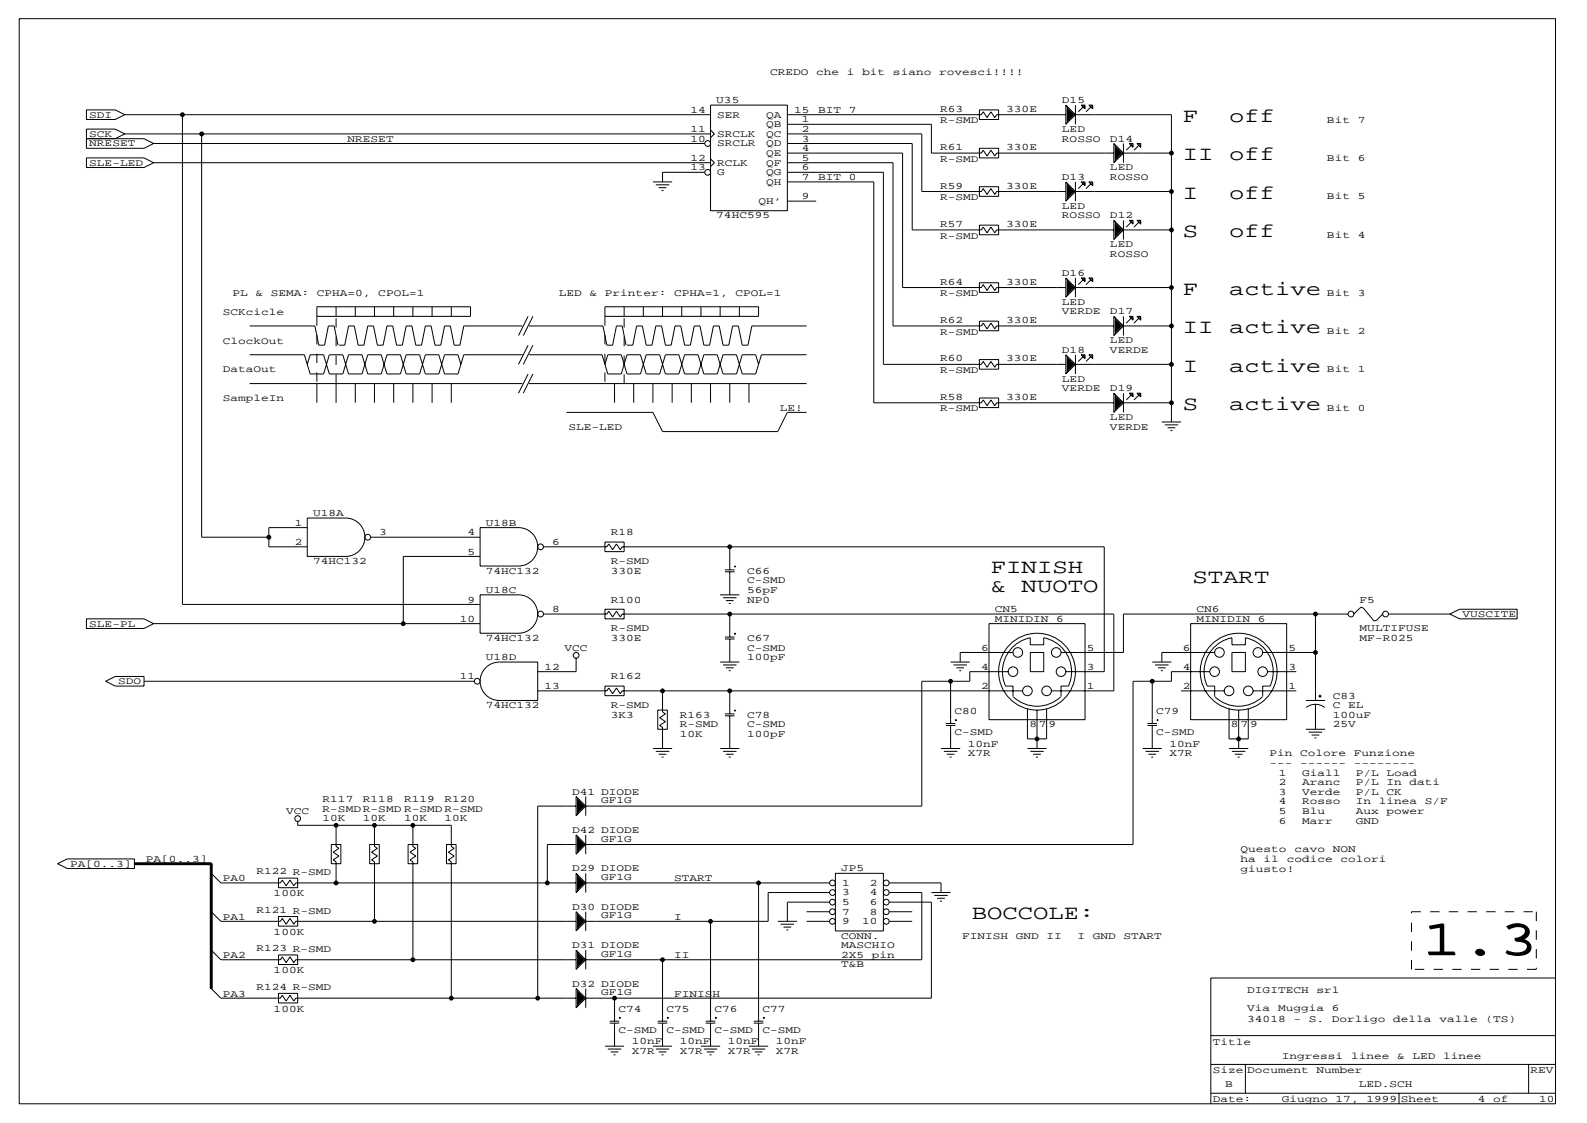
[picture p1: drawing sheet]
<svg xmlns="http://www.w3.org/2000/svg" width="420mm" height="297mm" viewBox="0 0 420 297" stroke-linecap="round" stroke-linejoin="round" font-family="sans-serif">
<g fill="none" stroke="#000" stroke-width=".26">
<path d="M5.1 4.9h406.4v287.1h-406.4zM22.9 29.1h7.6l2.5 1.2-2.5 1.3h-7.6zM22.9 36.7h15.2l2.5 1.3M33 35.4l-2.5-1.3h-7.6v5.1h15.2l2.5-1.2M33 30.3h155M33 35.4l-2.5 1.3M33 35.4h155M40.6 38h145.8M48.3 30.3v129.6h78.7M53.3 35.4v106.7h17.8M188 27.8h20.3v27.9h-20.3zM188 34.4l1 1-1 1"/>
<path d="M208.3 32.9h38.1v7.6h13.2l.5-.8 1 1.6 1-1.6 1 1.6 .6-.8h30.9M208.3 30.3h51.3l.5-.7 1 1.5 1-1.5 1 1.5 .6-.8h18.2M208.3 38h33v22.8h18.3l.5-.7 1 1.5 1-1.5 1 1.5 .6-.8h30.9M208.3 35.4h35.5v15.3h15.8l.5-.8 1 1.5 1-1.5 1 1.5 .6-.7h18.2M259.1 29.1h5.1v2.5h-5.1zM259.1 39.2h5.1v2.6h-5.1zM281.9 27.8l2.6 2.5-2.6 2.6zM282.2 28.3h.1M282.2 32.4h.1M282.2 29.1h.8M282.2 31.6h.8M282.2 30.3h2"/>
<path d="M282.2 28.6h.2M282.2 28.8h.5M282.2 29.3h1M282.2 29.6h1.3M282.2 29.8h1.5M282.2 30.1h1.8M282.2 30.6h1.8M282.2 30.8h1.5M282.2 31.1h1.3M282.2 31.4h1M282.2 31.9h.5M282.2 32.1h.2"/>
<path d="M284.5 30.3h25.4v81.3M284.5 27.8v5.1M286 27.8h1v1zM286.5 28.3l-1.3 1.3M286.5 28.1h.3M286.8 28.3h.1M288 27.8h1.1v1zM288.5 28.3l-1.2 1.3M288.5 28.1h.3M288.8 28.3h.1M294.6 38l2.6 2.5-2.6 2.5zM294.9 38.5h.1"/>
<path d="M294.9 39.2h.8M294.9 38.7h.2M294.9 39h.5M294.9 39.5h1M294.9 39.7h1.3M294.9 40h1.5M297.2 38v5M298.7 38h1v1zM299.2 38.5l-1.3 1.2M299.2 38.2h.3M299.5 38.5h.1M300.7 38h1.1v1z"/>
<path d="M301.2 38.5l-1.2 1.2M301.2 38.2h.3M301.5 38.5h.1M22.9 41.8h15.2l2.5 1.2-2.5 1.3h-15.2zM40.6 43h147.4M172.7 48.1h5.1M173.5 48.9h3.5M174.2 49.6h2.1M175 50.4h.5M186.4 45.6h-11.1v2.5M188 42l1 1-1 1.1M208.3 40.5h30.5v35.6h20.8l.5-.8 1 1.5 1-1.5 1 1.5 .6-.7h18.2"/>
<path d="M208.3 48.1h22.8v58.4h28.5l.5-.7 1 1.5 1-1.5 1 1.5 .6-.8h30.9M208.3 45.6h25.4v50.8h25.9l.5-.8 1 1.5 1-1.5 1 1.5 .6-.7h18.2M208.3 43h27.9v43.2h23.4l.5-.7 1 1.5 1-1.5 1 1.5 .6-.8h30.9M208.3 53.2h7.6M259.1 49.4h5.1v2.5h-5.1zM259.1 59.5h5.1v2.6h-5.1zM281.9 48.1l2.6 2.6-2.6 2.5zM282.2 48.6h.1M282.2 52.7h.1M282.2 48.9h.2M282.2 49.6h1M282.2 50.4h1.8"/>
<path d="M282.2 49.4h.8M282.2 51.9h.8M282.2 50.7h2M282.2 49.1h.5M282.2 49.9h1.3M282.2 50.2h1.5M282.2 50.9h1.8M282.2 51.2h1.5M282.2 51.4h1.3M282.2 51.7h1M282.2 52.2h.5M282.2 52.4h.2"/>
<path d="M284.5 48.1v5.1M284.5 50.7h25.4M286 48.1h1v1zM286.5 48.6l-1.3 1.3M286.5 48.4h.3M286.8 48.6h.1M288 48.1h1.1v1zM288.5 48.6l-1.2 1.3M288.5 48.4h.3M288.8 48.6h.1M294.6 58.3l2.6 2.5-2.6 2.6zM294.9 42.5h.1"/>
<path d="M294.9 58.8h.1M294.9 41.8h.8M294.9 40.5h2M294.9 40.2h1.8M294.9 40.8h1.8M294.9 41h1.5M294.9 41.3h1.3M294.9 41.5h1M294.9 42h.5M294.9 42.3h.2M294.9 59.5h.8M294.9 59h.2"/>
<path d="M294.9 59.3h.5M294.9 59.8h1M297.2 40.5h12.7M297.2 58.3v5.1M298.7 58.3h1v1zM299.2 58.8l-1.3 1.3M299.2 58.5h.3M299.5 58.8h.1M300.7 58.3h1.1v1zM301.2 58.8l-1.2 1.3M301.2 58.5h.3M301.5 58.8h.1"/>
<path d="M259.1 74.8h5.1v2.5h-5.1zM281.9 73.5l2.6 2.6-2.6 2.5zM282.2 74h.1M282.2 78.1h.1M282.2 74.8h.8M282.2 77.3h.8M282.2 76.1h2M282.2 74.3h.2M282.2 74.5h.5M282.2 75h1M282.2 75.3h1.3M282.2 75.6h1.5"/>
<path d="M282.2 75.8h1.8M282.2 76.3h1.8M282.2 76.6h1.5M282.2 76.8h1.3M282.2 77.1h1M282.2 77.6h.5M282.2 77.8h.2M284.5 73.5v5.1M284.5 76.1h25.4M286 73.5h1v1zM286.5 74l-1.3 1.3M286.5 73.8h.3"/>
<path d="M286.8 74h.1M288 73.5h1.1v1zM288.5 74l-1.2 1.3M288.5 73.8h.3M288.8 74h.1M294.9 62.9h.1M294.9 62.1h.8M294.9 60.8h2M294.9 60.1h1.3M294.9 60.3h1.5M294.9 60.6h1.8M294.9 61.1h1.8"/>
<path d="M294.9 61.3h1.5M294.9 61.6h1.3M294.9 61.8h1M294.9 62.3h.5M294.9 62.6h.2M297.2 60.8h12.7M66 86.2h17.3l1 5.1h1.6l1-5.1h1.5l1 5.1M66 93.8h14.5l1.5 5.1h3.6l1.5-5.1h3.6l1.5 5.1h3.6l1.5-5.1h3.5l1.6 5.1h3.5l1.5-5.1h3.6l1.5 5.1h3.6l1.5-5.1h3.6l.7 2.6M83.8 81.1h40.7v2.6h-40.7zM88.9 81.1v2.6M94 81.1v2.6M99.1 81.1v2.6"/>
<path d="M104.1 81.1v2.6M109.2 81.1v2.6M114.3 81.1v2.6M119.4 81.1v2.6M138.2 86.2h-15.5l-1 5.1h-1.6l-1-5.1h-1.5l-1 5.1h-1.5l-1.1-5.1h-1.5l-1 5.1h-1.5l-1-5.1h-1.6l-1 5.1h-1.5l-1-5.1h-1.5l-1.1 5.1h-1.5l-1-5.1h-1.5l-1 5.1h-1.6l-1-5.1h-1.5l-1 5.1h-1.5M138.4 93.8h-15.7l-1.5 5.1h-3.6l-1.5-5.1h-3.6l-1.5 5.1h-3.6l-1.5-5.1h-3.5l-1.6 5.1h-3.5l-1.5-5.1h-3.6l-1.5 5.1h-3.6l-1.5-5.1h-3.6l-.7 2.6M139.7 83.7l-2.5 5.1M139.7 91.3l-2.5 5.1M139.7 98.9l-2.5 5.1M140 86.2h19.5l1 5.1h1.6l1-5.1h1.5l1 5.1M140 93.8h19.3l1.5 5.1h3.5l1.6-5.1h3.5l1.5 5.1h3.6l1.5-5.1h3.6l1.5 5.1h3.6l1.5-5.1h3.5l1.6 5.1h3.5l1.5-5.1h3.6l.8 2.6M141 83.7l-2.6 5.1"/>
<path d="M141 98.9l-2.6 5.1M141 91.3l-2.6 5.1M160 81.1h40.7v2.6h-40.7zM165.1 81.1v2.6M170.2 81.1v2.6M175.3 81.1v2.6M180.3 81.1v2.6M185.4 81.1v2.6M190.5 81.1v2.6M195.6 81.1v2.6M213.4 86.2h-14.5l-1 5.1h-1.6l-1-5.1h-1.5l-1 5.1h-1.5l-1.1-5.1h-1.5l-1 5.1h-1.5l-1-5.1h-1.6l-1 5.1h-1.5l-1-5.1h-1.5l-1.1 5.1h-1.5l-1-5.1h-1.5l-1 5.1h-1.6l-1-5.1h-1.5l-1 5.1h-1.5M213.4 93.8h-12l-1.5 5.1h-3.6l-1.5-5.1h-3.5l-1.6 5.1h-3.5l-1.5-5.1h-3.6l-1.5 5.1h-3.6l-1.5-5.1h-3.6l-1.5 5.1h-3.5l-1.6-5.1h-3.5l-.8 2.6"/>
<path d="M259.1 84.9h5.1v2.6h-5.1zM259.1 95.1h5.1v2.5h-5.1zM281.9 93.8l2.6 2.6-2.6 2.5zM282.2 94.3h.1M282.2 98.4h.1M282.2 95.1h.8M282.2 97.6h.8M282.2 96.4h2M282.2 94.6h.2M282.2 94.9h.5M282.2 95.4h1M282.2 95.6h1.3"/>
<path d="M282.2 95.9h1.5M282.2 96.1h1.8M282.2 96.6h1.8M282.2 96.9h1.5M282.2 97.1h1.3M282.2 97.4h1M282.2 97.9h.5M282.2 98.2h.2M284.5 93.8v5.1M284.5 96.4h25.4M286 93.8h1v1.1zM286.5 94.3l-1.3 1.3"/>
<path d="M286.5 94.1h.3M286.8 94.3h.1M288 93.8h1.1v1.1zM288.5 94.3l-1.2 1.3M288.5 94.1h.3M288.8 94.3h.1M294.6 83.7l2.6 2.5-2.6 2.6zM294.9 84.2h.1M294.9 88.3h.1M294.9 84.9h.8M294.9 87.5h.8M294.9 86.2h2"/>
<path d="M294.9 84.4h.2M294.9 84.7h.5M294.9 85.2h1M294.9 85.5h1.3M294.9 85.7h1.5M294.9 86h1.8M294.9 86.5h1.8M294.9 86.7h1.5M294.9 87h1.3M294.9 87.2h1M294.9 87.7h.5M294.9 88h.2"/>
<path d="M297.2 83.7v5.1M297.2 86.2h12.7M298.7 83.7h1v1zM299.2 84.2l-1.3 1.3M299.2 83.9h.3M299.5 84.2h.1M300.7 83.7h1.1v1zM301.2 84.2l-1.2 1.3M301.2 83.9h.3M301.5 84.2h.1M66 101.5h72.2M83.8 101.5v5"/>
<path d="M88.9 101.5v5M94 101.5v5M99.1 101.5v5M104.1 101.5v5M109.2 101.5v5M114.3 101.5v5M119.4 101.5v5M140 101.5h73.4M149.9 109.1h22.8l2.6 5.1h30.4l2.6-5.1h5.1M162.6 101.5v5M167.6 101.5v5M172.7 101.5v5"/>
<path d="M177.8 101.5v5M182.9 101.5v5M188 101.5v5M193 101.5v5M198.1 101.5v5M259.1 105.3h5.1v2.5h-5.1zM294.6 104l2.6 2.5-2.6 2.6zM294.9 104.5h.1M294.9 108.6h.1M294.9 105.3h.8M294.9 107.8h.8M294.9 106.5h2"/>
<path d="M294.9 104.8h.2M294.9 105h.5M294.9 105.5h1M294.9 105.8h1.3M294.9 106h1.5M294.9 106.3h1.8M294.9 106.8h1.8M294.9 107h1.5M294.9 107.3h1.3M294.9 107.6h1M294.9 108.1h.5M294.9 108.3h.2"/>
<path d="M297.2 104v5.1M297.2 106.5h12.7M298.7 104h1v1zM299.2 104.5l-1.3 1.3M299.2 104.3h.3M299.5 104.5h.1M300.7 104h1.1v1zM301.2 104.5l-1.2 1.3M301.2 104.3h.3M301.5 104.5h.1M307.3 111.6h5.1M308.1 112.4h3.6"/>
<path d="M308.9 113.1h2M309.6 113.9h.5M81.3 137h10.1a5.1 5.1 0 0 1 5.1 5.1 5.1 5.1 0 0 1-5.1 5.1h-10.1zM81.3 139.6h-10.2v5h10.2M127 139.6h10.2a5.1 5.1 0 0 1 5 5 5.1 5.1 0 0 1-5 5.1h-10.2zM98 142.1h29M127 157.3h10.2a5.1 5.1 0 0 1 5 5.1 5.1 5.1 0 0 1-5 5.1h-10.2zM127 147.2h-20.3v17.8M143.8 144.6h16.7l.5-.7 1.1 1.5 1-1.5 1 1.5 .5-.8h127.5v33.1h-10.2M160 143.4h5.1v2.5h-5.1zM190.5 157.3h5.1M191.3 158.1h3.5"/>
<path d="M191.8 151.2h2.5M191.8 150.7h2.5M192 158.9h2.1M192.8 159.6h.5M193 144.6v6.1M193 151.2v6.1M194.3 149.7h.3v.3h-.3zM22.9 163.7h15.2l2.5 1.3-2.5 1.2h-15.2zM40.6 165h86.4M128.8 176.3a5.1 5.1 0 0 1 3.3-1.2h10.1v10.2h-10.1a5.1 5.1 0 0 1-4.8-3.4 5.1 5.1 0 0 1 1.5-5.6zM143.8 162.4h16.7l.5-.7 1.1 1.5 1-1.5 1 1.5 .5-.8h130v20.3h-16.5M152.4 174.1v3.6h-10.2"/>
<path d="M160 161.1h5.1v2.6h-5.1zM190.5 175.1h5.1M191.3 175.9h3.5M191.8 169h2.5M191.8 168.5h2.5M192 176.6h2.1M192.8 177.4h.5M193 162.4v6.1M193 169v6.1M194.3 167.5h.3v.3h-.3zM251.5 175.1h5M252.2 175.9h3.6"/>
<path d="M253 176.6h2M253.7 177.4h.6M261.6 165h25.4v25.4h-25.4zM266.7 177.7h-10.2v2.5h-12.7v33h-88.9M268 172.6h-14v2.5M272.5 168.8v1.7h3.6v-1.7M272.5 172.6h3.6v5.1h-3.6zM272.6 168.7a9.1 9.1 0 0 0-6.6 12.7M276.1 168.7a9.1 9.1 0 0 1 6.6 12.7M304.8 175.1h5.1M305.6 175.9h3.5M306.3 176.6h2.1"/>
<path d="M307.1 177.4h.5M315 165h25.4v25.4h-25.4zM320 177.7h-10.1v2.5h-10.2v43.2h-144.8M321.3 172.6h-14v2.5M325.9 168.8v1.7h3.5v-1.7M325.9 172.6h3.5v5.1h-3.5zM325.9 168.7a9.1 9.1 0 0 0-6.6 12.7M329.4 168.7a9.1 9.1 0 0 1 6.6 12.7M334 172.6h14M335.3 177.7h7.6M348 162.4v22.9M356.6 162.4h-59.4v10.2h-16.5"/>
<path d="M360.6 160.9l-.2-.2h-.4l-1.9 1.7M360.7 160.9l2.8 3.3 .8-.2 1.5-1.6M367.3 162.4h16.2M383.5 162.4l2.6-1.3h15.2v2.6h-15.2zM27.9 180.2l2.6-1.3h7.6v2.6h-7.6zM38.1 180.2h87.4M142.2 182.7h18.3l.5-.7 1.1 1.5 1-1.5 1 1.5 .5-.8h105.9M160 181.5h5.1v2.5h-5.1zM172.7 198h5.1M173.5 198.7h3.5M174 187.8h2.5v5.1h-2.5zM174.2 199.5h2.1"/>
<path d="M175.3 182.7v5.6l.7 .5-1.5 1.1 1.5 1-1.5 1 .8 .5v5.6M190.5 198h5.1M191.3 198.7h3.5M191.8 189.3h2.5M191.8 188.8h2.5M192 199.5h2.1M193 182.7v6.1M193 189.3v8.7M194.3 187.8h.3v.3h-.3zM248.9 198h5.1M249.7 198.7h3.5M250.2 191.9h2.5"/>
<path d="M250.2 191.4h2.5M250.4 199.5h2.1M251.5 180.2v11.2M251.5 191.9v6.1M252.7 190.4h.3v.2h-.3zM265.9 181.5h2.1v2.8M268.1 184.3a9.1 9.1 0 0 0 12.5 0M271.8 187.6v7.8h5.1v-7.8M271.8 198h5.1M272.5 198.7h3.6M273.3 199.5h2M274.3 187.8v10.2"/>
<path d="M282.7 181.5h-2v2.8M302.3 198h5M303 198.7h3.6M303.5 191.9h2.6M303.5 191.4h2.6M303.8 199.5h2M304.8 180.2v11.2M304.8 191.9v6.1M306.1 190.4h.2v.2h-.2zM312.4 182.7h11.4M319.3 181.5h2v2.8M321.4 184.3a9.1 9.1 0 0 0 12.5 0"/>
<path d="M325.1 187.6v7.8h5.1v-7.8M325.1 198h5.1M325.9 198.7h3.5M326.6 199.5h2.1M327.7 187.8v10.2M331.5 182.7h11.4M336 181.5h-2v2.8M345.4 185.3h5.1M345.4 192.9h5.1M345.5 187.1a4.1 4.1 0 0 1 4.9 0M346.2 193.7h3.6M347 194.4h2"/>
<path d="M347.7 195.2h.5M348 186.3v6.6M348.7 184.1h.9M349.2 183.7v.9M78.7 217.3v1h40.7v5.6l.7 .5-1.5 1 1.5 1-1.5 1 .8 .6v36M88.9 218.3v5.6l.8 .5-1.6 1 1.6 1-1.6 1 .8 .6v5.5M99.1 218.3v5.6l.7 .5-1.5 1 1.5 1-1.5 1 .8 .6v15.7M109.2 218.3v5.6l.8 .5-1.5 1 1.5 1-1.5 1 .7 .6v25.9M152.4 213.2h-10.2v50.8M152.4 210.7l2.5 2.5-2.5 2.6zM152.7 211.2h.1M152.7 215.3h.1"/>
<path d="M152.7 213.2h2M152.7 211.4h.2M152.7 211.7h.5M152.7 211.9h.7M152.7 212.2h1M152.7 212.5h1.2M152.7 212.7h1.5M152.7 213h1.7M152.7 213.5h1.7M152.7 213.7h1.5M152.7 214h1.2M152.7 214.2h1"/>
<path d="M152.7 214.5h.7M152.7 214.7h.5M152.7 215h.2M154.9 210.7v5.1M175 200.3h.5M192.8 200.3h.5M251.2 200.3h.5M274.1 200.3h.5M304.5 200.3h.6M327.4 200.3h.5M15.2 228.5l2.6-1.3h17.8v2.5h-17.8zM35.6 228.5h20.5v33h-.5v-33"/>
<path d="M35.6 228.2h20.3v33.3l2.5 2.5h15.8l.5-.7 1 1.5 1-1.5 1 1.5 .5-.8h74.2M35.6 228.7h20.3M55.9 231l2.5 2.5h15.8l.5-.7 1 1.5 1-1.5 1 1.5 .5-.8h74.2M73.7 232.3h5v2.5h-5zM87.6 223.4h2.6v5.1h-2.6zM97.8 223.4h2.5v5.1h-2.5zM107.9 223.4h2.6v5.1h-2.6zM118.1 223.4h2.5v5.1h-2.5zM152.4 220.8l2.5 2.6-2.5 2.5zM152.4 231l2.5 2.5-2.5 2.6zM152.4 223.4h-7.6v10.1M152.7 231.5h.1"/>
<path d="M152.7 235.6h.1M152.7 221.3h.1M152.7 225.4h.1M152.7 233.5h2M152.7 231.8h.2M152.7 232h.5M152.7 232.3h.7M152.7 232.5h1M152.7 232.8h1.2M152.7 233h1.5M152.7 233.3h1.7M152.7 233.8h1.7"/>
<path d="M152.7 234h1.5M152.7 234.3h1.2M152.7 234.6h1M152.7 234.8h.7M152.7 235.1h.5M152.7 235.3h.2M152.7 223.4h2M152.7 221.6h.2M152.7 221.9h.5M152.7 222.1h.7M152.7 222.4h1M152.7 222.6h1.2"/>
<path d="M152.7 222.9h1.5M152.7 223.1h1.7M152.7 223.6h1.7M152.7 223.9h1.5M152.7 224.1h1.2M152.7 224.4h1M152.7 224.6h.7M152.7 224.9h.5M152.7 225.2h.2M154.9 220.8v5.1M154.9 231v5.1M154.9 233.5h64.6"/>
<path d="M200.7 233.5v36.6M219.5 238.6h-11.2v5.1M219.5 236.1h-16.3v7.6h-48.3M221 231h12.7v15.2h-12.7zM235.2 236.1h8.6v17.8h-88.9M235.2 233.5h13.7v2.6M235.2 238.6h11.2v25.4h-91.5M246.4 236.1h5.1M247.1 236.8h3.6M247.9 237.6h2M248.7 238.4h.5M55.9 241.2l2.5 2.5h15.8l.5-.8 1 1.6 1-1.6 1 1.6 .5-.8h74.2"/>
<path d="M55.9 251.3l2.5 2.6h15.8l.5-.8 1 1.5 1-1.5 1 1.5 .5-.7h74.2M73.7 242.4h5v2.6h-5zM73.7 252.6h5v2.5h-5zM152.4 241.2l2.5 2.5-2.5 2.5zM152.4 251.3l2.5 2.6-2.5 2.5zM152.7 241.7h.1M152.7 245.7h.1M152.7 251.8h.1M152.7 255.9h.1M152.7 243.7h2M152.7 244.5h1.2M152.7 245.2h.5"/>
<path d="M152.7 241.9h.2M152.7 242.2h.5M152.7 242.4h.7M152.7 242.7h1M152.7 242.9h1.2M152.7 243.2h1.5M152.7 243.4h1.7M152.7 244h1.7M152.7 244.2h1.5M152.7 244.7h1M152.7 245h.7M152.7 245.5h.2"/>
<path d="M152.7 253.9h2M152.7 252.1h.2M152.7 252.3h.5M152.7 252.6h.7M152.7 252.8h1M152.7 253.1h1.2M152.7 253.4h1.5M152.7 253.6h1.7M152.7 254.1h1.7M152.7 254.4h1.5M152.7 254.6h1.2M152.7 254.9h1"/>
<path d="M152.7 255.1h.7M152.7 255.4h.5M152.7 255.6h.2M154.9 241.2v5M154.9 251.3v5.1M175.3 253.9v16.2M188 243.7v26.4M205.7 243.7h5.1M206.5 244.5h3.6M207.3 245.2h2M208 246h.5M213.4 243.7h6.1"/>
<path d="M213.4 241.2h6.1M235.2 243.7h6.1M235.2 241.2h6.1M411.5 258.7h-91.2v33.3M73.7 262.7h5v2.6h-5zM152.4 261.5l2.5 2.5-2.5 2.6zM152.7 262h.1M152.7 266.1h.1M152.7 262.7h.7M152.7 265.3h.7M152.7 264h2M152.7 262.2h.2"/>
<path d="M152.7 262.5h.5M152.7 263h1M152.7 263.3h1.2M152.7 263.5h1.5M152.7 263.8h1.7M152.7 264.3h1.7M152.7 264.5h1.5M152.7 264.8h1.2M152.7 265h1M152.7 265.5h.5M152.7 265.8h.2M154.9 261.5v5.1"/>
<path d="M160 276.7h5.1M160.8 277.5h3.5M161.3 270.6h2.5M161.3 270.1h2.5M161.5 278.2h2.1M162.3 279h.5M162.6 264v6.1M162.6 270.6v6.1M163.8 269.1h.3v.3h-.3zM172.7 276.7h5.1M173.5 277.5h3.5M174 270.6h2.5"/>
<path d="M174 270.1h2.5M174.2 278.2h2.1M175 279h.5M175.3 270.6v6.1M176.5 269.1h.3v.3h-.3zM185.4 276.7h5.1M186.2 277.5h3.5M186.7 270.6h2.5M186.7 270.1h2.5M186.9 278.2h2.1M187.7 279h.5M188 270.6v6.1"/>
<path d="M189.2 269.1h.3v.3h-.3zM198.1 276.7h5.1M198.9 277.5h3.5M199.4 270.6h2.5M199.4 270.1h2.5M199.6 278.2h2.1M200.4 279h.5M200.7 270.6v6.1M201.9 269.1h.3v.3h-.3zM320.3 273.9h91.2M320.3 289.2h91.2M320.3 281.5h91.2"/>
<path d="M329.4 281.5v7.7M370.1 289.2v2.8M404.4 281.5v7.7"/>
<circle cx="48.3" cy="30.3" r=".51"/>
<circle cx="48.3" cy="30.3" r=".25"/>
<circle cx="53.3" cy="35.4" r=".51"/>
<circle cx="53.3" cy="35.4" r=".25"/>
<circle cx="187.2" cy="38" r=".76"/>
<circle cx="187.2" cy="45.6" r=".76"/>
<circle cx="309.9" cy="50.7" r=".51"/>
<circle cx="309.9" cy="40.5" r=".51"/>
<circle cx="309.9" cy="50.7" r=".25"/>
<circle cx="309.9" cy="40.5" r=".25"/>
<circle cx="309.9" cy="76.1" r=".51"/>
<circle cx="309.9" cy="60.8" r=".51"/>
<circle cx="309.9" cy="60.8" r=".25"/>
<circle cx="309.9" cy="76.1" r=".25"/>
<circle cx="309.9" cy="86.2" r=".51"/>
<circle cx="309.9" cy="96.4" r=".51"/>
<circle cx="309.9" cy="86.2" r=".25"/>
<circle cx="309.9" cy="96.4" r=".25"/>
<circle cx="309.9" cy="106.5" r=".51"/>
<circle cx="309.9" cy="106.5" r=".25"/>
<circle cx="71.1" cy="142.1" r=".51"/>
<circle cx="71.1" cy="142.1" r=".25"/>
<circle cx="97.3" cy="142.1" r=".76"/>
<circle cx="143" cy="144.6" r=".76"/>
<circle cx="193" cy="144.6" r=".51"/>
<circle cx="193" cy="144.6" r=".25"/>
<circle cx="106.7" cy="165" r=".51"/>
<circle cx="106.7" cy="165" r=".25"/>
<circle cx="143" cy="162.4" r=".76"/>
<circle cx="152.4" cy="173.3" r=".76"/>
<circle cx="193" cy="162.4" r=".51"/>
<circle cx="193" cy="162.4" r=".25"/>
<circle cx="268" cy="177.7" r="1.27"/>
<circle cx="269.2" cy="172.6" r="1.27"/>
<circle cx="274.3" cy="177.7" r="10.2"/>
<circle cx="279.4" cy="172.6" r="1.27"/>
<circle cx="280.7" cy="177.7" r="1.27"/>
<circle cx="321.3" cy="177.7" r="1.27"/>
<circle cx="322.6" cy="172.6" r="1.27"/>
<circle cx="327.7" cy="177.7" r="10.2"/>
<circle cx="332.7" cy="172.6" r="1.27"/>
<circle cx="334" cy="177.7" r="1.27"/>
<circle cx="348" cy="172.6" r=".51"/>
<circle cx="348" cy="162.4" r=".51"/>
<circle cx="348" cy="162.4" r=".25"/>
<circle cx="348" cy="172.6" r=".25"/>
<circle cx="357.4" cy="162.4" r=".76"/>
<circle cx="366.5" cy="162.4" r=".76"/>
<circle cx="126.2" cy="180.2" r=".76"/>
<circle cx="175.3" cy="182.7" r=".51"/>
<circle cx="175.3" cy="182.7" r=".25"/>
<circle cx="193" cy="182.7" r=".51"/>
<circle cx="193" cy="182.7" r=".25"/>
<circle cx="251.5" cy="180.2" r=".51"/>
<circle cx="251.5" cy="180.2" r=".25"/>
<circle cx="271.8" cy="182.7" r="1.27"/>
<circle cx="274.3" cy="195.4" r=".51"/>
<circle cx="274.3" cy="195.4" r=".25"/>
<circle cx="276.9" cy="182.7" r="1.27"/>
<circle cx="304.8" cy="180.2" r=".51"/>
<circle cx="304.8" cy="180.2" r=".25"/>
<circle cx="325.1" cy="182.7" r="1.27"/>
<circle cx="327.7" cy="195.4" r=".51"/>
<circle cx="327.7" cy="195.4" r=".25"/>
<circle cx="330.2" cy="182.7" r="1.27"/>
<circle cx="78.7" cy="216.5" r=".76"/>
<circle cx="88.9" cy="218.3" r=".51"/>
<circle cx="88.9" cy="218.3" r=".25"/>
<circle cx="99.1" cy="218.3" r=".51"/>
<circle cx="99.1" cy="218.3" r=".25"/>
<circle cx="109.2" cy="218.3" r=".51"/>
<circle cx="109.2" cy="218.3" r=".25"/>
<circle cx="88.9" cy="233.5" r=".51"/>
<circle cx="88.9" cy="233.5" r=".25"/>
<circle cx="144.8" cy="233.5" r=".51"/>
<circle cx="144.8" cy="233.5" r=".25"/>
<circle cx="200.7" cy="233.5" r=".51"/>
<circle cx="200.7" cy="233.5" r=".25"/>
<circle cx="220.2" cy="233.5" r=".76"/>
<circle cx="220.2" cy="236.1" r=".76"/>
<circle cx="220.2" cy="238.6" r=".76"/>
<circle cx="234.4" cy="233.5" r=".76"/>
<circle cx="234.4" cy="236.1" r=".76"/>
<circle cx="234.4" cy="238.6" r=".76"/>
<circle cx="99.1" cy="243.7" r=".51"/>
<circle cx="99.1" cy="243.7" r=".25"/>
<circle cx="109.2" cy="253.9" r=".51"/>
<circle cx="109.2" cy="253.9" r=".25"/>
<circle cx="175.3" cy="253.9" r=".51"/>
<circle cx="175.3" cy="253.9" r=".25"/>
<circle cx="188" cy="243.7" r=".51"/>
<circle cx="188" cy="243.7" r=".25"/>
<circle cx="220.2" cy="243.7" r=".76"/>
<circle cx="220.2" cy="241.2" r=".76"/>
<circle cx="234.4" cy="243.7" r=".76"/>
<circle cx="234.4" cy="241.2" r=".76"/>
<circle cx="119.4" cy="264" r=".51"/>
<circle cx="119.4" cy="264" r=".25"/>
<circle cx="142.2" cy="264" r=".51"/>
<circle cx="142.2" cy="264" r=".25"/>
<circle cx="162.6" cy="264" r=".51"/>
<circle cx="162.6" cy="264" r=".25"/>
</g>
<path d="M83.8 83.7v17.8M160 83.7v17.8M88.9 101.5v-17.8M165.1 101.5v-17.8M373.4 241.2h33M373.4 256.4v-15.2M406.4 241.2v15.2M406.4 256.4h-33" fill="none" stroke="#000" stroke-width=".26" stroke-dasharray="2.5" stroke-linecap="butt"/>
<text font-size="13.2" x="376.2" y="252.4">1.3</text>
<g font-size="5.3">
<text x="312.9" y="32.2">F</text>
<text x="325.1" y="32.2">off</text>
<text x="312.9" y="42.4">II</text>
<text x="325.1" y="42.4">off</text>
<text x="312.9" y="52.6">I</text>
<text x="325.1" y="52.6">off</text>
<text x="312.9" y="62.7">S</text>
<text x="325.1" y="62.7">off</text>
<text x="312.9" y="78">F</text>
<text x="325.1" y="78">active</text>
<text x="312.9" y="88.1">II</text>
<text x="325.1" y="88.1">active</text>
<text x="312.9" y="98.3">I</text>
<text x="325.1" y="98.3">active</text>
<text x="312.9" y="108.4">S</text>
<text x="325.1" y="108.4">active</text>
<text x="262.1" y="151.6">FINISH</text>
<text x="315.5" y="154.2">START</text>
<text x="262.1" y="156.7">&amp;</text>
<text x="270.3" y="156.7">NUOTO</text>
<text x="257" y="243.1">BOCCOLE:</text>
</g>
<g font-size="2.6">
<text x="203.7" y="19.7">CREDO</text>
<text x="215.9" y="19.7">che</text>
<text x="224" y="19.7">i</text>
<text x="228.1" y="19.7">bit</text>
<text x="236.2" y="19.7">siano</text>
<text x="248.4" y="19.7">rovesci!!!!</text>
<text x="182.6" y="29.8">14</text>
<text x="189.5" y="27.3">U35</text>
<text x="210.1" y="29.8">15</text>
<text x="216.4" y="29.9">BIT</text>
<text x="224.5" y="29.9">7</text>
<text x="248.7" y="29.6">R63</text>
<text x="266.2" y="29.6">330E</text>
<text x="280.9" y="27.3">D15</text>
<text x="23.6" y="31.1">SDI</text>
<text x="182.6" y="34.9">11</text>
<text x="189.7" y="31.1">SER</text>
<text x="202.7" y="31.1">QA</text>
<text x="202.7" y="33.6">QB</text>
<text x="212.1" y="32.4">1</text>
<text x="212.1" y="34.9">2</text>
<text x="248.7" y="32.6">R-SMD</text>
<text x="280.9" y="34.9">LED</text>
<text x="351" y="32.4">Bit</text>
<text x="359.2" y="32.4">7</text>
<text x="23.6" y="38.7">NRESET</text>
<text x="23.6" y="36.2">SCK</text>
<text x="91.9" y="37.5">NRESET</text>
<text x="182.6" y="37.5">10</text>
<text x="189.7" y="36.2">SRCLK</text>
<text x="189.7" y="38.7">SRCLR</text>
<text x="202.7" y="36.2">QC</text>
<text x="202.7" y="38.7">QD</text>
<text x="202.7" y="41.3">QE</text>
<text x="212.1" y="37.5">3</text>
<text x="212.1" y="40">4</text>
<text x="248.7" y="39.7">R61</text>
<text x="266.2" y="39.7">330E</text>
<text x="280.9" y="37.5">ROSSO</text>
<text x="293.6" y="37.5">D14</text>
<text x="23.6" y="43.8">SLE-LED</text>
<text x="182.6" y="42.5">12</text>
<text x="182.6" y="45.1">13</text>
<text x="189.7" y="43.8">RCLK</text>
<text x="189.7" y="46.3">G</text>
<text x="202.7" y="43.8">QF</text>
<text x="202.7" y="46.3">QG</text>
<text x="212.1" y="42.5">5</text>
<text x="212.1" y="45.1">6</text>
<text x="212.1" y="47.6">7</text>
<text x="216.4" y="47.7">BIT</text>
<text x="224.5" y="47.7">0</text>
<text x="248.7" y="42.8">R-SMD</text>
<text x="280.9" y="47.6">D13</text>
<text x="293.6" y="45.1">LED</text>
<text x="293.6" y="47.6">ROSSO</text>
<text x="351" y="42.6">Bit</text>
<text x="359.2" y="42.6">6</text>
<text x="200.7" y="54">QH’</text>
<text x="202.7" y="48.9">QH</text>
<text x="212.1" y="52.7">9</text>
<text x="248.7" y="49.9">R59</text>
<text x="248.7" y="52.9">R-SMD</text>
<text x="266.2" y="49.9">330E</text>
<text x="351" y="52.8">Bit</text>
<text x="359.2" y="52.8">5</text>
<text x="189.5" y="57.8">74HC595</text>
<text x="280.9" y="55.2">LED</text>
<text x="280.9" y="57.8">ROSSO</text>
<text x="293.6" y="57.8">D12</text>
<text x="248.7" y="60.1">R57</text>
<text x="248.7" y="63.1">R-SMD</text>
<text x="266.2" y="60.1">330E</text>
<text x="293.6" y="65.4">LED</text>
<text x="351" y="62.9">Bit</text>
<text x="359.2" y="62.9">4</text>
<text x="293.6" y="67.9">ROSSO</text>
<text x="248.7" y="75.3">R64</text>
<text x="266.2" y="75.3">330E</text>
<text x="280.9" y="73">D16</text>
<text x="58.9" y="83.2">SCKcicle</text>
<text x="61.5" y="78.2">PL</text>
<text x="67.6" y="78.2">&amp;</text>
<text x="71.6" y="78.2">SEMA:</text>
<text x="83.8" y="78.2">CPHA=0,</text>
<text x="100.1" y="78.2">CPOL=1</text>
<text x="147.8" y="78.2">LED</text>
<text x="156" y="78.2">&amp;</text>
<text x="160" y="78.2">Printer:</text>
<text x="178.3" y="78.2">CPHA=1,</text>
<text x="194.6" y="78.2">CPOL=1</text>
<text x="248.7" y="78.3">R-SMD</text>
<text x="280.9" y="80.6">LED</text>
<text x="280.9" y="83.2">VERDE</text>
<text x="293.6" y="83.2">D17</text>
<text x="351" y="78.2">Bit</text>
<text x="359.2" y="78.2">3</text>
<text x="248.7" y="85.5">R62</text>
<text x="248.7" y="88.5">R-SMD</text>
<text x="266.2" y="85.5">330E</text>
<text x="351" y="88.3">Bit</text>
<text x="359.2" y="88.3">2</text>
<text x="58.9" y="90.9">ClockOut</text>
<text x="248.7" y="95.6">R60</text>
<text x="266.2" y="95.6">330E</text>
<text x="280.9" y="93.3">D18</text>
<text x="293.6" y="90.8">LED</text>
<text x="293.6" y="93.3">VERDE</text>
<text x="58.9" y="98.5">DataOut</text>
<text x="248.7" y="98.7">R-SMD</text>
<text x="280.9" y="101">LED</text>
<text x="351" y="98.5">Bit</text>
<text x="359.2" y="98.5">1</text>
<text x="58.9" y="106.1">SampleIn</text>
<text x="248.7" y="105.8">R58</text>
<text x="266.2" y="105.8">330E</text>
<text x="280.9" y="103.5">VERDE</text>
<text x="293.6" y="103.5">D19</text>
<text x="150.4" y="113.7">SLE-LED</text>
<text x="206.2" y="108.6">LE!</text>
<text x="248.7" y="108.8">R-SMD</text>
<text x="293.6" y="111.1">LED</text>
<text x="293.6" y="113.7">VERDE</text>
<text x="351" y="108.6">Bit</text>
<text x="359.2" y="108.6">0</text>
<text x="82.8" y="136.5">U18A</text>
<text x="78" y="139.1">1</text>
<text x="100.3" y="141.6">3</text>
<text x="123.7" y="141.6">4</text>
<text x="128.5" y="139.1">U18B</text>
<text x="161.5" y="141.6">R18</text>
<text x="78" y="144.1">2</text>
<text x="82.8" y="149.2">74HC132</text>
<text x="123.7" y="146.7">5</text>
<text x="146" y="144.1">6</text>
<text x="161.5" y="149.2">R-SMD</text>
<text x="128.5" y="151.8">74HC132</text>
<text x="161.5" y="151.8">330E</text>
<text x="197.6" y="151.8">C66</text>
<text x="197.6" y="154.3">C-SMD</text>
<text x="123.7" y="159.4">9</text>
<text x="128.5" y="156.8">U18C</text>
<text x="146" y="161.9">8</text>
<text x="161.5" y="159.4">R100</text>
<text x="197.6" y="156.8">56pF</text>
<text x="197.6" y="159.4">NP0</text>
<text x="263.1" y="161.9">CN5</text>
<text x="316.5" y="161.9">CN6</text>
<text x="359.7" y="159.4">F5</text>
<text x="23.6" y="165.7">SLE-PL</text>
<text x="121.7" y="164.5">10</text>
<text x="161.5" y="167">R-SMD</text>
<text x="263.1" y="164.5">MINIDIN</text>
<text x="279.4" y="164.5">6</text>
<text x="316.5" y="164.5">MINIDIN</text>
<text x="332.7" y="164.5">6</text>
<text x="359.7" y="167">MULTIFUSE</text>
<text x="386.8" y="163.2">VUSCITE</text>
<text x="128.5" y="169.5">74HC132</text>
<text x="149.4" y="172.1">VCC</text>
<text x="161.5" y="169.5">330E</text>
<text x="197.6" y="169.5">C67</text>
<text x="197.6" y="172.1">C-SMD</text>
<text x="259.6" y="172.1">6</text>
<text x="287.5" y="172.1">5</text>
<text x="312.9" y="172.1">6</text>
<text x="340.9" y="172.1">5</text>
<text x="359.7" y="169.5">MF-R025</text>
<text x="121.7" y="179.7">11</text>
<text x="128.5" y="174.6">U18D</text>
<text x="144" y="177.2">12</text>
<text x="161.5" y="179.7">R162</text>
<text x="197.6" y="174.6">100pF</text>
<text x="259.6" y="177.2">4</text>
<text x="287.5" y="177.2">3</text>
<text x="312.9" y="177.2">4</text>
<text x="340.9" y="177.2">3</text>
<text x="31.2" y="181">SDO</text>
<text x="144" y="182.2">13</text>
<text x="259.6" y="182.2">2</text>
<text x="287.5" y="182.2">1</text>
<text x="312.9" y="182.2">2</text>
<text x="340.9" y="182.2">1</text>
<text x="352.6" y="184.8">C83</text>
<text x="128.5" y="187.3">74HC132</text>
<text x="161.5" y="187.3">R-SMD</text>
<text x="161.5" y="189.9">3K3</text>
<text x="179.8" y="189.9">R163</text>
<text x="197.6" y="189.9">C78</text>
<text x="252.5" y="188.8">C80</text>
<text x="305.8" y="188.8">C79</text>
<text x="352.6" y="187.3">C</text>
<text x="352.6" y="189.9">100uF</text>
<text x="356.6" y="187.3">EL</text>
<text x="179.8" y="192.4">R-SMD</text>
<text x="179.8" y="194.9">10K</text>
<text x="197.6" y="192.4">C-SMD</text>
<text x="197.6" y="194.9">100pF</text>
<text x="252.5" y="194.4">C-SMD</text>
<text x="256" y="197.5">10nF</text>
<text x="272.3" y="192.4">8</text>
<text x="274.8" y="192.4">7</text>
<text x="277.4" y="192.4">9</text>
<text x="305.8" y="194.4">C-SMD</text>
<text x="309.4" y="197.5">10nF</text>
<text x="325.6" y="192.4">8</text>
<text x="328.2" y="192.4">7</text>
<text x="330.7" y="192.4">9</text>
<text x="352.6" y="192.4">25V</text>
<text x="256" y="200">X7R</text>
<text x="309.4" y="200">X7R</text>
<text x="335.8" y="200.1">Pin</text>
<text x="335.8" y="202.6">---</text>
<text x="343.9" y="200.1">Colore</text>
<text x="343.9" y="202.6">------</text>
<text x="358.1" y="200.1">Funzione</text>
<text x="358.1" y="202.6">--------</text>
<text x="338.3" y="205.2">1</text>
<text x="338.3" y="207.7">2</text>
<text x="344.4" y="205.2">Giall</text>
<text x="344.4" y="207.7">Aranc</text>
<text x="358.6" y="205.2">P/L</text>
<text x="358.6" y="207.7">P/L</text>
<text x="366.8" y="205.2">Load</text>
<text x="366.8" y="207.7">In</text>
<text x="372.9" y="207.7">dati</text>
<text x="75.7" y="215.3">VCC</text>
<text x="85.3" y="212.2">R117</text>
<text x="85.3" y="214.7">R-SMD R-SMD R-SMD R-SMD</text>
<text x="96" y="212.2">R118</text>
<text x="106.9" y="212.2">R119</text>
<text x="117.6" y="212.2">R120</text>
<text x="151.4" y="210.2">D41 DIODE</text>
<text x="159" y="212.5">GF1G</text>
<text x="338.3" y="210.2">3</text>
<text x="338.3" y="212.8">4</text>
<text x="338.3" y="215.3">5</text>
<text x="344.4" y="210.2">Verde</text>
<text x="344.4" y="212.8">Rosso</text>
<text x="344.4" y="215.3">Blu</text>
<text x="358.6" y="210.2">P/L</text>
<text x="358.6" y="212.8">In</text>
<text x="358.6" y="215.3">Aux</text>
<text x="364.7" y="212.8">linea</text>
<text x="366.8" y="210.2">CK</text>
<text x="366.8" y="215.3">power</text>
<text x="376.9" y="212.8">S/F</text>
<text x="85.3" y="217.3">10K</text>
<text x="96" y="217.3">10K</text>
<text x="106.9" y="217.3">10K</text>
<text x="117.6" y="217.3">10K</text>
<text x="151.4" y="220.3">D42 DIODE</text>
<text x="338.3" y="217.9">6</text>
<text x="344.4" y="217.9">Marr</text>
<text x="358.6" y="217.9">GND</text>
<text x="159" y="222.6">GF1G</text>
<text x="328.2" y="225.5">Questo</text>
<text x="342.4" y="225.5">cavo</text>
<text x="352.6" y="225.5">NON</text>
<text x="18.5" y="229.2">PA[0..3]</text>
<text x="38.6" y="228">PA[0..3]</text>
<text x="58.9" y="233.1">PA0</text>
<text x="67.8" y="231.3">R122 R-SMD</text>
<text x="151.4" y="230.5">D29 DIODE</text>
<text x="159" y="232.8">GF1G</text>
<text x="178.3" y="233.1">START</text>
<text x="222.5" y="230.5">JP5</text>
<text x="328.2" y="228">ha</text>
<text x="328.2" y="230.6">giusto!</text>
<text x="334.3" y="228">il</text>
<text x="340.4" y="228">codice</text>
<text x="354.6" y="228">colori</text>
<text x="72.4" y="237.1">100K</text>
<text x="222.8" y="234.3">1</text>
<text x="222.8" y="236.8">3</text>
<text x="222.8" y="239.4">5</text>
<text x="230.1" y="234.3">2</text>
<text x="230.1" y="236.8">4</text>
<text x="230.1" y="239.4">6</text>
<text x="58.9" y="243.3">PA1</text>
<text x="67.8" y="241.4">R121 R-SMD</text>
<text x="151.4" y="240.7">D30 DIODE</text>
<text x="159" y="242.9">GF1G</text>
<text x="178.3" y="243.3">I</text>
<text x="222.8" y="241.9">7</text>
<text x="222.8" y="244.5">9</text>
<text x="228.1" y="244.5">10</text>
<text x="230.1" y="241.9">8</text>
<text x="67.8" y="251.6">R123 R-SMD</text>
<text x="72.4" y="247.3">100K</text>
<text x="151.4" y="250.8">D31 DIODE</text>
<text x="222.5" y="248.3">CONN.</text>
<text x="222.5" y="250.8">MASCHIO</text>
<text x="254.5" y="248.3">FINISH</text>
<text x="268.7" y="248.3">GND</text>
<text x="276.9" y="248.3">II</text>
<text x="285" y="248.3">I</text>
<text x="289.1" y="248.3">GND</text>
<text x="297.2" y="248.3">START</text>
<text x="58.9" y="253.4">PA2</text>
<text x="72.4" y="257.4">100K</text>
<text x="159" y="253.1">GF1G</text>
<text x="178.3" y="253.4">II</text>
<text x="222.5" y="253.4">2X5</text>
<text x="222.5" y="255.9">T&amp;B</text>
<text x="230.6" y="253.4">pin</text>
<text x="58.9" y="263.6">PA3</text>
<text x="67.8" y="261.7">R124 R-SMD</text>
<text x="151.4" y="261">D32 DIODE</text>
<text x="159" y="263.3">GF1G</text>
<text x="178.3" y="263.6">FINISH</text>
<text x="329.9" y="262.7">DIGITECH</text>
<text x="348.2" y="262.7">srl</text>
<text x="72.4" y="267.6">100K</text>
<text x="163.6" y="267.6">C74</text>
<text x="176.3" y="267.6">C75</text>
<text x="189" y="267.6">C76</text>
<text x="201.7" y="267.6">C77</text>
<text x="329.9" y="267.3">Via</text>
<text x="338.1" y="267.3">Muggia</text>
<text x="352.3" y="267.3">6</text>
<text x="163.6" y="273.2">C-SMD</text>
<text x="176.3" y="273.2">C-SMD</text>
<text x="189" y="273.2">C-SMD</text>
<text x="201.7" y="273.2">C-SMD</text>
<text x="329.9" y="270.4">34018</text>
<text x="342.1" y="270.4">-</text>
<text x="346.2" y="270.4">S.</text>
<text x="352.3" y="270.4">Dorligo</text>
<text x="368.6" y="270.4">della</text>
<text x="380.7" y="270.4">valle</text>
<text x="392.9" y="270.4">(TS)</text>
<text x="167.1" y="276.2">10nF</text>
<text x="167.1" y="278.8">X7R</text>
<text x="179.8" y="276.2">10nF</text>
<text x="179.8" y="278.8">X7R</text>
<text x="192.5" y="276.2">10nF</text>
<text x="192.5" y="278.8">X7R</text>
<text x="205.2" y="276.2">10nF</text>
<text x="205.2" y="278.8">X7R</text>
<text x="320.8" y="276.5">Title</text>
<text x="339.1" y="280">Ingressi</text>
<text x="357.4" y="280">linee</text>
<text x="369.6" y="280">&amp;</text>
<text x="373.6" y="280">LED</text>
<text x="381.8" y="280">linee</text>
<text x="320.8" y="283.8">Size Document</text>
<text x="324.1" y="287.6">B</text>
<text x="348.2" y="283.8">Number</text>
<text x="359.4" y="287.6">LED.SCH</text>
<text x="404.9" y="283.8">REV</text>
<text x="320.8" y="291.5">Date:</text>
<text x="339.1" y="291.5">Giugno</text>
<text x="353.3" y="291.5">17,</text>
<text x="361.4" y="291.5">1999 Sheet</text>
<text x="390.9" y="291.5">4</text>
<text x="395" y="291.5">of</text>
<text x="407.2" y="291.5">10</text>
</g>
</svg>
